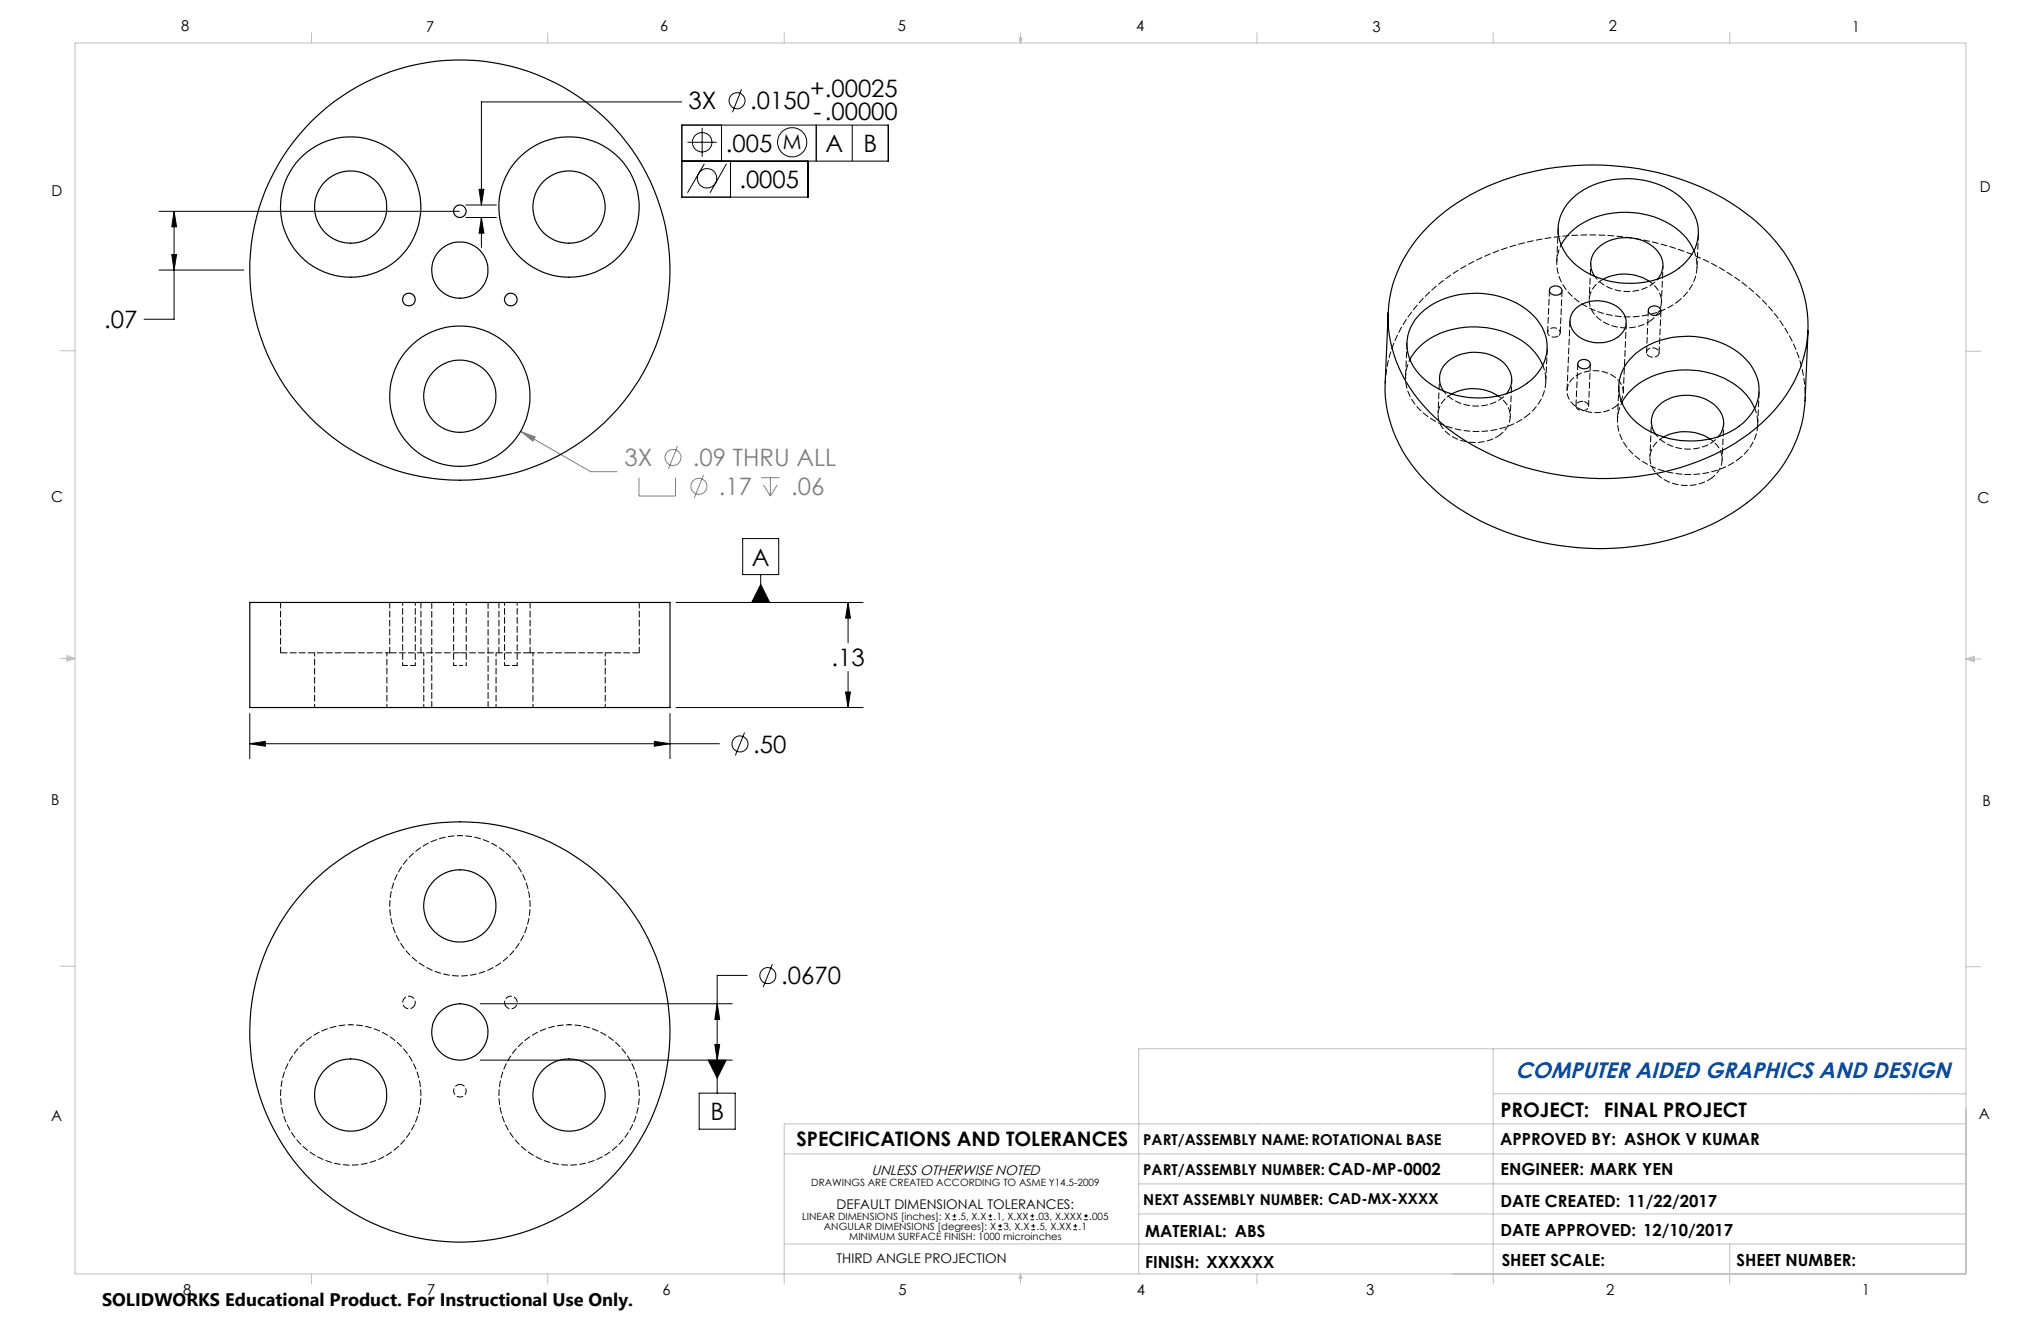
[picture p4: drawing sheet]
<svg xmlns="http://www.w3.org/2000/svg" width="432mm" height="279mm" viewBox="0 0 432 279" stroke-linecap="round" stroke-linejoin="round" font-family="sans-serif">
<g fill="none" stroke="#000" stroke-width=".21">
<path d="M156.9 18.9l-1.9 4.8M144.3 21.6h-42.5v21.8M145.5 30.1h6.1M148.6 27v6.2M149 34.6l-3.5 6.2M152.6 26.5v7.6M153.7 34.6l-3.5 6.2M154.6 34.1v7.6M170.9 34.1v7.6h-26.6v-15.2h43.6v7.6h-43.6M172.7 26.5v7.6M180.3 26.5v7.6M33.7 44.7h63.5"/>
<path d="M33.7 57.1h17.9M36.3 53.8h1.1l-.6 3.3zM36.8 44.7l.6 3.3h-1.1zM36.8 44.7v22.8h-6.3M98.6 46h6.4M98.6 43.4h6.4M101.4 40h1l-.6 3.4zM101.8 46l.6 3.3h-1zM101.8 46v6.4M157.1 113.9h7.6v7.6h-7.6zM143 127.4h39.6M160.9 123.6l1.9 3.8h-3.8z"/>
<path d="M160.9 121.5v5.9M179.4 127.4l.5 3.3h-1zM179.4 127.4v8.6M52.8 157.3l3.3-.5v1zM52.8 150.9v9.6M52.8 157.3h99.4M138.4 156.8l3.3 .5-3.3 .5zM141.7 150.9v9.6M143 149.6h39.6M157.5 154.9l-1.9 4.9M178.9 146.4h1l-.5 3.2zM179.4 142v7.6"/>
<path d="M101.6 212.3h53.3M151.7 212.3l.6 3.3h-1.1zM158.1 206.3h-6.4v24.9M163.4 203.9l-1.9 4.9M101.6 224.2h53.3M147.9 231.2h7.6v7.6h-7.6zM149.8 224.2h3.8l-1.9 3.8zM151.2 220.9h1.1l-.6 3.3zM201.5 258h.8M201.5 257.2h.8M201.9 256.8v.8M209.1 258h.8"/>
<path d="M209.1 257.2h.8M209.5 256.8v.8M211.2 259.3h.8M211.6 258.9v.8M218 258h.8M218 257.2h.8M218.2 259.3h.8M218.4 256.8v.8M218.6 258.9v.8M227.1 259.3h.8M227.5 258.9v.8M229.3 258h.9"/>
<path d="M229.3 257.2h.9M229.8 256.8v.8M211.2 260.1h.8M218.2 260.1h.8M227.1 260.1h.8"/>
<circle cx="148.5" cy="30.1" r="2.05"/>
<circle cx="149.6" cy="37.7" r="2.05"/>
<circle cx="155.9" cy="21.3" r="1.7"/>
<circle cx="167.6" cy="30.1" r="3.1"/>
<circle cx="156.6" cy="157.4" r="1.69"/>
<circle cx="162.5" cy="206.4" r="1.69"/>
</g>
<g fill="none" stroke="#808080" stroke-width=".21">
<path d="M110.1 91.2l3.1 1.2-.5 .9zM110.1 91.2l14.9 8.6h5.5M143.3 94.3l-1.9 4.9M135.2 101v3.9h7.7v-3.9M148.8 100.4l-1.9 4.9M161 101h3.9M161.5 102.6l1.5 2.3M163 101v3.9M164.4 102.6l-1.4 2.3"/>
<circle cx="142.4" cy="96.7" r="1.69"/>
<circle cx="147.9" cy="102.9" r="1.69"/>
</g>
<g fill="none" stroke="#c0c0c0" stroke-width=".21">
<path d="M15.9 9.1h400v260.4h-400zM65.9 6.9v2.2M115.9 6.9v2.2M165.9 6.9v2.2M215.6 8h.6l-.3 1.1zM215.7 8l.2 1.1M215.9 6.9v2.2M216 8l-.1 1.1M265.9 6.9v2.2M315.9 6.9v2.2M365.9 6.9v2.2M12.7 74.2h3.2"/>
<path d="M415.9 74.3h3.2M12.7 139.3h3.2M14.2 139.1l1.7 .2M14.2 138.7l1.7 .6-1.7 .5zM15.9 139.3l-1.7 .3M415.9 139.4h3.2M415.9 139.4l1.8-.6v1.2zM415.9 139.4l1.8 .3M417.7 139.2l-1.8 .2M12.7 204.4h3.2M415.9 204.5h3.2M315.9 221.8v49.8"/>
<path d="M315.9 231.4h100M415.9 221.8h-175v47.7M415.9 237.7h-250v33.9M165.9 244.1h250M240.9 250.4h175M240.9 256.8h175M65.9 269.5v2.1M115.9 269.5v2.1M165.9 263.1h250M215.9 269.5v2.1M215.9 269.5l.3 .8h-.6zM265.9 269.5v2.1"/>
<path d="M365.9 263.1v8.5"/>
</g>
<g fill="#000">
<path d="M160.9 123.6l1.9 3.8h-3.8zM149.8 224.2l1.9 3.8 1.9-3.8z"/>
<path d="M52.8 157.3l3.3-.5v1zM138.4 156.8l3.3 .5-3.3 .5zM178.9 146.4h1l-.5 3.2zM179.4 127.4l.5 3.3h-1zM101.8 46l.6 3.3h-1zM101.4 40h1l-.6 3.4zM36.8 44.7l.6 3.3h-1.1zM36.3 53.8h1.1l-.6 3.3zM151.7 212.3l.6 3.3h-1.1zM151.2 220.9h1.1l-.6 3.3z"/>
</g>
<path d="M110.1 91.2l3.1 1.2-.5 .9z" fill="#808080"/>
<g fill="none" stroke="#000" stroke-width=".25">
<path d="M302.8 47.2a46.7 46.7 0 0 1 26.3-11.8 57 57 0 0 1 37.2 7.6 34.4 34.4 0 0 1 15.2 18.8 26.2 26.2 0 0 1-6.4 25.3 45.4 45.4 0 0 1-27 13.4 56.2 56.2 0 0 1-40.4-8.8 32.5 32.5 0 0 1-13.6-19.6 26 26 0 0 1 6.5-22.5zM330.3 51.8a14.3 14.3 0 0 1 11.7-6.8 17.4 17.4 0 0 1 14.8 5.4l1.1 1.5 .5 1.1M332.7 41.9a18.1 18.1 0 0 1 19.5-2.3 11.2 11.2 0 0 1 7.1 9.4 10.1 10.1 0 0 1-5.9 8.9 18.5 18.5 0 0 1-20.6-2.4 8.9 8.9 0 0 1-1.4-12.1zM337.4 58.5a4.6 4.6 0 0 1 1.3-6.6 9.2 9.2 0 0 1 12 1.3 4.4 4.4 0 0 1 0 5.8M339.1 59.1a9.8 9.8 0 0 1 9.8 .4M293.7 66.1l-.6 14.9a28.2 28.2 0 0 0 8.7 20.9 50.4 50.4 0 0 0 31.9 13.9 53.5 53.5 0 0 0 34.4-8.3 30.9 30.9 0 0 0 13.4-19.1l.3-3 .7-15.4M298.3 76.1a14.3 14.3 0 0 1 11.7-6.9 17.4 17.4 0 0 1 14.8 5.4l1.1 1.6 .5 1.1M300.7 66.2a18 18 0 0 1 18.6-2.8 11.9 11.9 0 0 1 8 9 9.7 9.7 0 0 1-4.9 9.2 18.8 18.8 0 0 1-20.8-1.2 9.2 9.2 0 0 1-2.7-12zM328.2 60.7a1.48 1.48 0 0 1 2.2 .8 1.38 1.38 0 0 1-1.3 .9 1.38 1.38 0 0 1-1.3-.9zM333.6 65.1a7.2 7.2 0 0 1 9.8 1 3.8 3.8 0 0 1-2.2 5.8 7.1 7.1 0 0 1-8.6-2.2 3.6 3.6 0 0 1 1-4.6zM334.2 76.3a1.48 1.48 0 0 1 2.2 .7 1.38 1.38 0 0 1-1.3 1 1.38 1.38 0 0 1-1.3-1zM345.5 75.3a18.1 18.1 0 0 1 19.6-2.4 11.2 11.2 0 0 1 7 9.5 10.1 10.1 0 0 1-5.8 8.8 18.5 18.5 0 0 1-20.6-2.3 9 9 0 0 1-.2-13.6z"/>
<path d="M348.9 65.2a1.45 1.45 0 0 1 2.5 .5 1.37 1.37 0 0 1-1.4 1 1.37 1.37 0 0 1-1.3-1zM305.4 82.7a4.6 4.6 0 0 1 1.3-6.5 9.4 9.4 0 0 1 12.1 1.2 4.5 4.5 0 0 1-.1 5.9M307.1 83.3a9.8 9.8 0 0 1 9.8 .4M343.1 85.2a14.3 14.3 0 0 1 11.8-6.9 17.4 17.4 0 0 1 14.7 5.4l1.1 1.6 .5 1.1M350.2 91.8a4.6 4.6 0 0 1 1.3-6.5 9.2 9.2 0 0 1 12.1 1.2 4.4 4.4 0 0 1 0 5.9M352 92.4a9.8 9.8 0 0 1 9.8 .5M52.8 127.4h88.9v22.2h-88.9z"/>
<circle cx="74.2" cy="43.8" r="7.6"/>
<circle cx="74.2" cy="43.8" r="14.8"/>
<circle cx="97.3" cy="44.7" r="1.32"/>
<circle cx="97.3" cy="57.1" r="6"/>
<circle cx="97.3" cy="57.1" r="44.4"/>
<circle cx="120.4" cy="43.8" r="7.6"/>
<circle cx="120.4" cy="43.8" r="14.8"/>
<circle cx="86.5" cy="63.4" r="1.34"/>
<circle cx="108.1" cy="63.4" r="1.33"/>
<circle cx="97.3" cy="83.8" r="7.6"/>
<circle cx="97.3" cy="83.8" r="14.8"/>
<circle cx="97.3" cy="191.6" r="7.6"/>
<circle cx="97.3" cy="218.3" r="6"/>
<circle cx="97.3" cy="218.3" r="44.4"/>
<circle cx="74.2" cy="231.6" r="7.6"/>
<circle cx="120.4" cy="231.6" r="7.6"/>
</g>
<path d="M329.7 48.2l-.3 7.1M359 56.6l.3-7.1M297.7 72.5l-.3 7.1M332.2 67.8l-.7 14.8M327 80.8l.3-7.1M342.5 81.6l-.3 7.1M343.4 83.1l.7-14.8M371.9 89.9l.3-7.1M59.4 138.1h14.8M82.5 138.1h14.8M97.3 138.1h14.8M120.4 138.1h14.8" fill="none" stroke="#000" stroke-width=".21" stroke-dasharray="1.3 .6" stroke-dashoffset="-.1"/>
<path d="M381.9 84.7a28.5 28.5 0 0 0-9.3-21.5 51.1 51.1 0 0 0-32.3-13.4 53.2 53.2 0 0 0-34.2 9 29.4 29.4 0 0 0-13 22.1M74.2 138.1h8.3M112.1 138.1h8.3M85.2 140.7h2.7M106.7 140.7h2.7M87.7 212.7a1.33 1.33 0 0 1-2.3 .1 1.33 1.33 0 0 1 .9-2.1 1.33 1.33 0 0 1 1.5 1.7l-.1 .3M106.9 212.7a1.33 1.33 0 0 1 1.1-2 1.33 1.33 0 0 1 1.3 1.8 1.33 1.33 0 0 1-2.2 .5l-.2-.3M97.3 229.4a1.33 1.33 0 0 1 1.2 1.9 1.33 1.33 0 0 1-2.2 .3 1.33 1.33 0 0 1 .7-2.2h.3" fill="none" stroke="#000" stroke-width=".21" stroke-dasharray="1.3 .6" stroke-dashoffset=".3"/>
<path d="M330.3 51.8a9 9 0 0 0 2.3 10.8 18.4 18.4 0 0 0 22.3 1.2M298.3 76a9 9 0 0 0 2.3 10.8 18.4 18.4 0 0 0 22.3 1.3M349.7 60l1-1M317.7 84.2l1.1-1M343.1 85.1a9 9 0 0 0 2.3 10.8 18.4 18.4 0 0 0 22.3 1.3M362.5 93.3l1.1-1M96 140.7h1.3M97.3 140.7h1.3M97.3 176.7a14.8 14.8 0 0 1 13.1 22 14.8 14.8 0 0 1-25.5 1 14.8 14.8 0 0 1 11.3-22.9l1.1-.1M74.2 216.7a14.8 14.8 0 0 1 13.1 22 14.8 14.8 0 0 1-25.5 1 14.8 14.8 0 0 1 11.3-22.9l1.1-.1M120.4 216.7a14.8 14.8 0 0 1 13 22 14.8 14.8 0 0 1-25.5 1 14.8 14.8 0 0 1 11.4-22.9l1.1-.1" fill="none" stroke="#000" stroke-width=".21" stroke-dasharray="1.3 .6" stroke-dashoffset=".7"/>
<path d="M339.1 59.1a4.9 4.9 0 0 0-2.9 4.3 4.9 4.9 0 0 0 2.7 4.5 9.6 9.6 0 0 0 10.5-.2M307.1 83.3a4.9 4.9 0 0 0-2.9 4.3 4.9 4.9 0 0 0 2.7 4.5 9.6 9.6 0 0 0 10.5-.2M352 92.4a4.9 4.9 0 0 0-2.9 4.3 4.9 4.9 0 0 0 2.6 4.5 9.6 9.6 0 0 0 10.5-.2M59.4 127.4v10.7M82.5 127.4v10.7M89.1 138.1v-10.7M105.6 127.4v10.7M112.1 138.1v-10.7M135.2 138.1v-10.7" fill="none" stroke="#000" stroke-width=".21" stroke-dasharray="1.3 .6" stroke-dashoffset=".1"/>
<g fill="none" stroke="#000" stroke-width=".21" stroke-dasharray="1.3 .6" stroke-dashoffset=".6">
<path d="M336.6 55.6l-.4 7.7M304.6 79.9l-.4 7.7M351.5 64l.3-7.7M319.5 88.2l.3-7.7M349.4 89l-.3 7.7M364.3 97.3l.4-7.7M66.6 138.1v11.5M85.2 127.4v13.3M89.7 138.1v11.5M96 127.4v13.3M106.7 127.4v13.3M112.8 138.1v11.5"/>
<path d="M81.9 149.6v-11.5M87.9 140.7v-13.3M98.6 140.7v-13.3M104.9 149.6v-11.5M109.4 140.7v-13.3M128 149.6v-11.5"/>
</g>
<path d="M327.8 61.4l-.4 8.9M330.1 70.4l.4-8.9M333.8 76.9l-.4 8.9M348.7 65.6l-.4 8.9M351 74.6l.4-8.9M336.1 85.9l.4-8.8M91.3 127.4v22.2M103.3 149.6v-22.2" fill="none" stroke="#000" stroke-width=".21" stroke-dasharray="1.3 .6"/>
<path d="M354.9 63.8a9 9 0 0 0 3.5-10.8M322.9 88.1a9 9 0 0 0 3.5-10.9M367.7 97.2a9 9 0 0 0 3.5-10.9" fill="none" stroke="#000" stroke-width=".21" stroke-dasharray="1.3 .6" stroke-dashoffset=".2"/>
<path d="M337.4 58.4a9.2 9.2 0 0 0 12.3 1.6M349.4 67.7a4.8 4.8 0 0 0-.4-8.2M305.4 82.7a9.2 9.2 0 0 0 12.3 1.5M317.4 91.9a4.8 4.8 0 0 0-.4-8.2M350.2 91.8a9.2 9.2 0 0 0 12.3 1.5M362.2 101a4.8 4.8 0 0 0-.4-8.2" fill="none" stroke="#000" stroke-width=".21" stroke-dasharray="1.3 .6" stroke-dashoffset=".5"/>
<path d="M329.7 71a.94 .94 0 0 0 .3-1 .94 .94 0 0 0-.9-.6 1.09 1.09 0 0 0-1.3 .2 1.09 1.09 0 0 0-.2 1.2l.8 .5h.7l.6-.3M348.4 74.8a1.43 1.43 0 0 0 1.4 .8 1.43 1.43 0 0 0 1.2-1 1.39 1.39 0 0 0-1.3-1 1.39 1.39 0 0 0-1.4 1l.1 .2M335.1 84.9a1.09 1.09 0 0 0-1.3 .2 1.09 1.09 0 0 0-.2 1.3 1.43 1.43 0 0 0 2.5-.5 1.1 1.1 0 0 0-1-1" fill="none" stroke="#000" stroke-width=".21" stroke-dasharray="1.3 .6" stroke-dashoffset="-.2"/>
<path d="M341.8 86a7.1 7.1 0 0 1-9.8-1.5 3.9 3.9 0 0 1 2.6-5.6 6.9 6.9 0 0 1 8.5 2.6 3.6 3.6 0 0 1-1.3 4.5" fill="none" stroke="#000" stroke-width=".21" stroke-dasharray="1.3 .6" stroke-dashoffset=".4"/>
<g font-size="5.1">
<text x="145.7" y="23.2">3X</text>
<text x="158.7" y="23.2">.0150</text>
<text x="171.4" y="20.4">+.00025</text>
<text x="172.1" y="25.4">-.00000</text>
<text x="153.6" y="32.2">.005</text>
<text x="174.6" y="32.2">A</text>
<text x="182.7" y="32.2">B</text>
<text x="156.4" y="39.8">.0005</text>
<text x="22.1" y="69.4">.07</text>
<text x="159.1" y="119.6">A</text>
<text x="175.9" y="140.9">.13</text>
<text x="159.4" y="159.2">.50</text>
<text x="165.3" y="208.2">.0670</text>
<text x="150.3" y="236.9">B</text>
</g>
<g font-size="5.1" fill="#808080">
<text x="132.1" y="98.6">3X</text>
<text x="146.6" y="98.6">.09 THRU ALL</text>
<text x="152.1" y="104.7">.17</text>
<text x="167.4" y="104.7">.06</text>
</g>
<text font-size="4.7" fill="#024da8" x="320.6" y="228">COMPUTER AIDED GRAPHICS AND DESIGN</text>
<text font-size="4.3" x="165.6" y="31.6">M</text>
<g font-size="4.2">
<text x="317.4" y="236.3">PROJECT:</text>
<text x="339.3" y="236.3">FINAL PROJECT</text>
<text x="168.5" y="242.4">SPECIFICATIONS AND TOLERANCES</text>
</g>
<text font-size="3.8" x="21.6" y="276.3">SOLIDWORKS Educational Product. For Instructional Use Only.</text>
<g font-size="3.5">
<text x="317.4" y="242.2">APPROVED BY: ASHOK V KUMAR</text>
<text x="317.4" y="248.5">ENGINEER: MARK YEN</text>
<text x="317.4" y="255.3">DATE CREATED: 11/22/2017</text>
<text x="242.3" y="261.6">MATERIAL: ABS</text>
<text x="317.4" y="261.4">DATE APPROVED: 12/10/2017</text>
<text x="242.3" y="268.1">FINISH: XXXXXX</text>
<text x="317.7" y="267.8">SHEET SCALE:</text>
<text x="367.4" y="267.8">SHEET NUMBER:</text>
</g>
<g font-size="3.2">
<text x="38.3" y="6.7">8</text>
<text x="90.2" y="6.7">7</text>
<text x="139.7" y="6.5">6</text>
<text x="190" y="6.5">5</text>
<text x="240.4" y="6.5">4</text>
<text x="290.4" y="6.7">3</text>
<text x="340.4" y="6.5">2</text>
<text x="391.9" y="6.7">1</text>
<text x="10.9" y="41.6">D</text>
<text x="418.9" y="40.7">D</text>
<text x="10.9" y="106.3">C</text>
<text x="418.4" y="106.4">C</text>
<text x="10.8" y="170.2">B</text>
<text x="419.4" y="170.6">B</text>
<text x="10.8" y="237.2">A</text>
<text x="418.6" y="236.8">A</text>
<text x="241.9" y="242.2">PART/ASSEMBLY NAME:ROTATIONAL BASE</text>
<text x="241.9" y="248.5">PART/ASSEMBLY NUMBER: CAD-MP-0002</text>
<text x="241.9" y="254.8">NEXT ASSEMBLY NUMBER: CAD-MX-XXXX</text>
<text x="38.8" y="273.8">8</text>
<text x="90.4" y="273.8">7</text>
<text x="140.2" y="273.8">6</text>
<text x="190.1" y="273.9">5</text>
<text x="240.5" y="273.8">4</text>
<text x="289" y="273.9">3</text>
<text x="339.8" y="273.9">2</text>
<text x="394" y="273.9">1</text>
</g>
<text font-size="2.9" x="184.4" y="248.6">UNLESS OTHERWISE NOTED</text>
<g font-size="2.8">
<text x="177" y="255.7">DEFAULT DIMENSIONAL TOLERANCES:</text>
<text x="177" y="267.1">THIRD ANGLE PROJECTION</text>
</g>
<g font-size="2.1">
<text x="171.6" y="250.9">DRAWINGS ARE CREATED ACCORDING TO ASME Y14.5-2009</text>
<text x="169.7" y="257.9">LINEAR DIMENSIONS [inches]: X</text>
<text x="202.6" y="257.9">.5, X.X</text>
<text x="210.2" y="257.9">.1, X.XX</text>
<text x="219.1" y="257.9">.03, X.XXX</text>
<text x="230.5" y="257.9">.005</text>
<text x="174.3" y="260.1">ANGULAR DIMENSIONS [degrees]: X</text>
<text x="179.7" y="262.2">MINIMUM SURFACE FINISH: 1000 microinches</text>
<text x="212.3" y="260.1">3, X.X</text>
<text x="219.3" y="260.1">.5, X.XX</text>
<text x="228.2" y="260.1">.1</text>
</g>
</svg>
